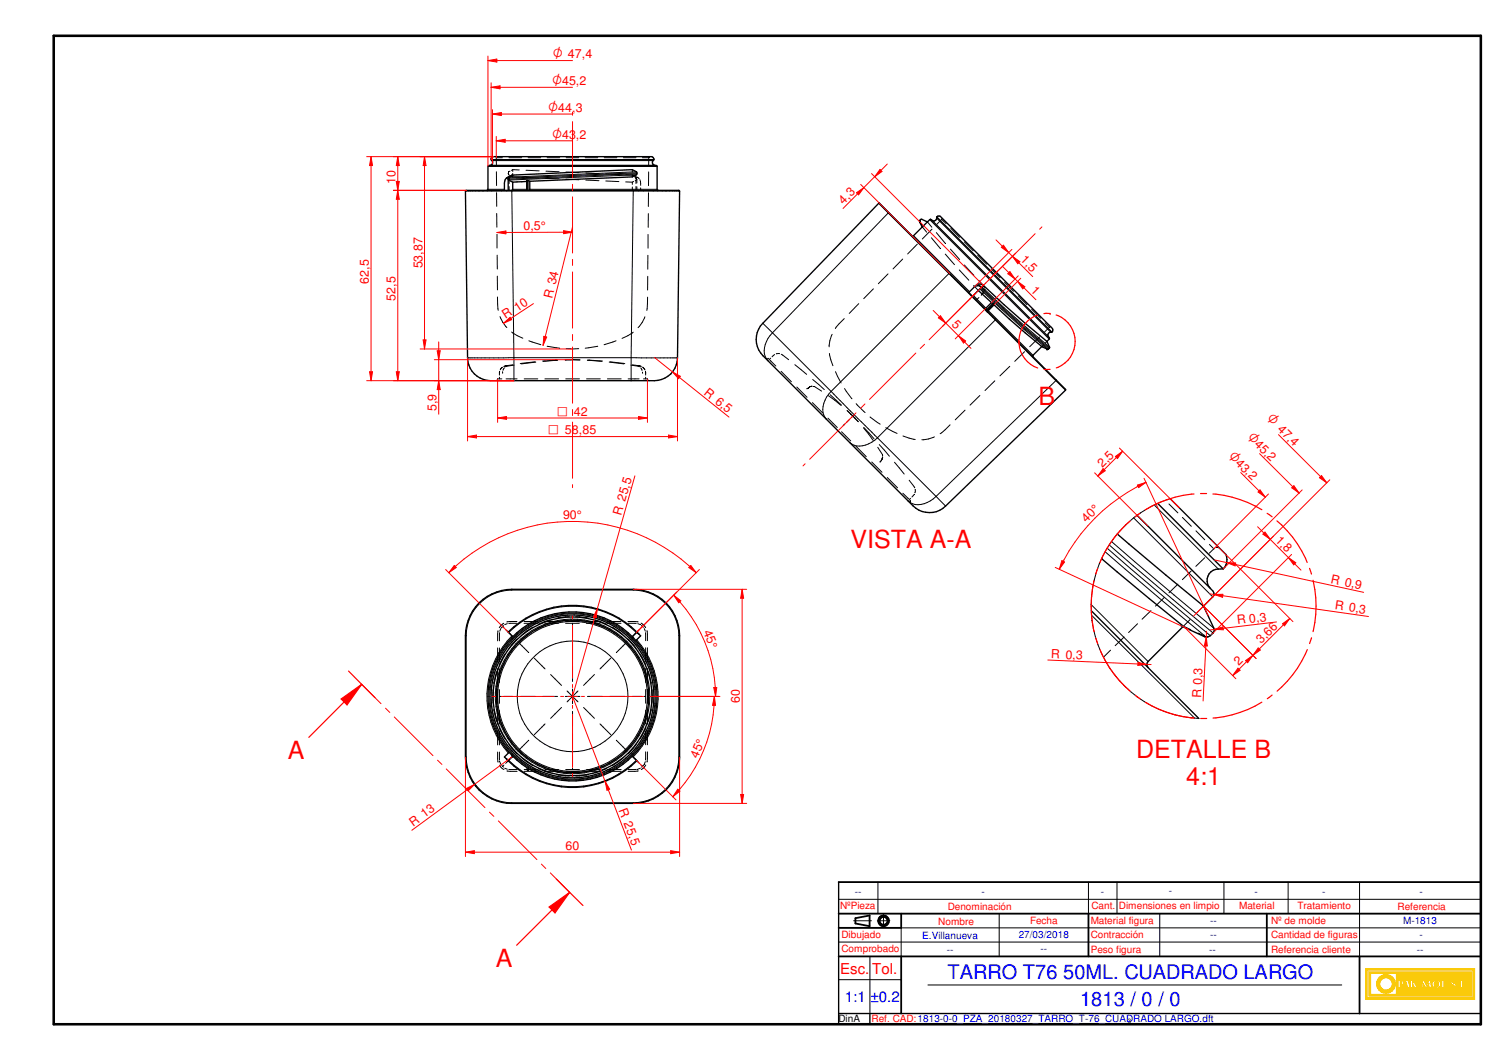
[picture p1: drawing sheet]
<svg xmlns="http://www.w3.org/2000/svg" width="420mm" height="297mm" viewBox="0 0 420 297" stroke-linecap="round" stroke-linejoin="round" font-family="sans-serif">
<path d="M15.1 10h400v277h-400z" fill="none" stroke="#000" stroke-width=".72"/>
<g fill="none" stroke="#000" stroke-width=".51">
<path d="M235.1 256h180M239.8 257.3v1.5M243.7 256.5v3M355.1 256v12M235.1 268h180M235.1 260h17.5M381.1 268v16"/>
<circle cx="247.7" cy="258" r="1.51"/>
<circle cx="247.7" cy="258.1" r="1.12"/>
</g>
<path d="M235.1 247.2v39.8h180v-39.8M235.1 284h180M243.8 284v3" fill="none" stroke="#000" stroke-width=".38"/>
<g fill="none" stroke="#000" stroke-width=".28">
<path d="M235.1 252h180M239.3 258h5M245.9 258h3.5M246.1 247.2v8.8M247.6 256.3v3.5M280.1 256v12M313.1 247.2v8.8M325.1 256v12M343.1 247.2v8.8M361 247.2v8.8M381.1 247.2v20.8M235.1 274.5h17.5"/>
<path d="M235.1 264h180M252.6 260v8M260.1 276h116"/>
</g>
<g fill="#faca0a">
<path d="M382.8 271.4v8.6h30.5v-8.6zM383.2 271.9h29.7v7.7h-29.7z" fill-rule="evenodd"/>
<path d="M383.7 272.3v6.8h28.7v-6.8zM408.2 276.5a.3 .3 0 0 1 .6 0 .3 .3 0 0 1-.6 0zM409.3 274.7h.6v1.9h.8v.2h-1.4zM411 276.4l.3-.1 .1 .4-.4 .1zM384.2 272.8h7.2v5.8h-7.2zM391.9 274.7h.9a.67 .67 0 0 1 .7 .9 .67 .67 0 0 1-1 .4v.8h-.6zM394.1 274.7h.5l.6 2.1h-.6l-.1-.4h-.6l-.2 .4h-.2zM395.3 274.7h.6v1l.8-1h.2l-.5 .7 .8 1.4h-.7l-.4-.9-.2 .9h-.6zM397.3 275.6h.7v.2h-.7zM398.8 274.7h.3l.7 1.4 .8-1.4h.3l.3 2.1h-.7v-1.3l-.7 1.3h-.2l-.7-1.2v1.2h-.5zM401.6 275.2a1.22 1.22 0 0 1 1.8-.3 1.22 1.22 0 0 1 0 1.8 1.22 1.22 0 0 1-1.8-.3l-.2-.4zM404.1 274.7h.6v1.9h.8v.2h-1.4zM406.7 275a.74 .74 0 0 1 .8-.3 .74 .74 0 0 1 .5 .6l-.2 .1a.37 .37 0 0 0-.3-.5 .37 .37 0 0 0-.4 .4l.3 .1a.73 .73 0 0 1 .7 .8 .73 .73 0 0 1-.8 .7 .73 .73 0 0 1-.7-.8h.3a.37 .37 0 0 0 .2 .5 .37 .37 0 0 0 .5-.3l-.2-.2a.75 .75 0 0 1-.7-1.1z" fill-rule="evenodd"/>
</g>
<g fill="none" stroke="#faca0a" stroke-width=".28">
<path d="M391.9 274.7h.9a.6 .6 0 0 1 .7 .5 .6 .6 0 0 1-.6 .7l-.4 .1v.8h-.6zM392.7 276h.1M394.1 274.7h.5l.6 2.1h-.6l-.1-.4h-.6l-.2 .4h-.2zM395.3 274.7h.6v1l.8-1h.2l-.5 .7 .8 1.4h-.7l-.4-.9-.2 .9h-.6zM398.8 274.7h.3l.7 1.4 .8-1.4h.3l.3 2.1h-.7v-1.3l-.7 1.3h-.2l-.7-1.2v1.2h-.5zM406.9 276.3h.1M406.9 276.2v-.1h-.3a.73 .73 0 0 0 .5 .7 .73 .73 0 0 0 .8-.2M406.9 276.3l.1 .3h.3M407.3 276.6h.1M407.4 274.7h.1M407.4 275.4l-.3-.1a.37 .37 0 0 1 .4-.4 .37 .37 0 0 1 .3 .5l.2-.1v-.2a.73 .73 0 0 0-.8-.4 .73 .73 0 0 0-.6 .6l.2 .5 .9 .6M407.4 275.5h.1"/>
<path d="M407.4 275.5a.72 .72 0 0 1 .6 .4 .72 .72 0 0 1-.1 .7M407.7 276.4h.1M407.7 276.4l-.4 .2M407.9 276.6h.1"/>
<circle cx="402.7" cy="275.8" r="1.17"/>
</g>
<path d="M386.4 274.1a2.68 2.68 0 0 1 2.9-.9 2.68 2.68 0 0 1 1.8 2.4h-.9a1.72 1.72 0 0 0-2.6-1.4 1.72 1.72 0 0 0 0 3 1.72 1.72 0 0 0 2.6-1.4h.9a2.66 2.66 0 0 1-3.5 2.4 2.66 2.66 0 0 1-1.2-4.1z" fill-rule="evenodd" fill="#faca0a"/>
<path d="M386.6 273.9a2.68 2.68 0 0 1 2.8-.7 2.68 2.68 0 0 1 1.7 2.4h-.9a1.74 1.74 0 0 0-2.6-1.4 1.74 1.74 0 0 0 0 3 1.74 1.74 0 0 0 2.6-1.4h.9a2.66 2.66 0 0 1-3.7 2.3 2.66 2.66 0 0 1-.8-4.2z" fill="none" stroke="#faca0a" stroke-width=".28"/>
<path d="M392.5 275a.41 .41 0 0 1 .4 .4 .41 .41 0 0 1-.4 .4z" fill-rule="evenodd" fill="#faca0a"/>
<path d="M392.5 275a.41 .41 0 0 1 .4 .4 .41 .41 0 0 1-.4 .4z" fill="none" stroke="#faca0a" stroke-width=".28"/>
<path d="M394.2 275.3l.2 .8h-.5z" fill="#faca0a"/>
<path d="M394.2 275.3l.2 .8h-.5z" fill="none" stroke="#faca0a" stroke-width=".28"/>
<path d="M402.2 275.2a.76 .76 0 0 1 1 .1 .76 .76 0 0 1-.2 1.1 .61 .61 0 0 1-.7 .2 .61 .61 0 0 1-.3-.8z" fill-rule="evenodd" fill="#faca0a"/>
<path d="M382.8 271.4h30.5v8.6h-30.5zM383.2 271.9h29.7v7.7h-29.7zM383.7 272.3h28.7v6.8h-28.7zM384.2 272.8h7.2v5.8h-7.2zM397.3 275.6h.7v.2h-.7zM402.3 275a.79 .79 0 0 1 .9 .8 .79 .79 0 0 1-.9 .8 1.04 1.04 0 0 1 0-1.6zM404.1 274.7h.6v1.9h.8v.2h-1.4zM408.3 276.4a.27 .27 0 0 1 .4 0 .27 .27 0 0 1-.2 .4zM409.3 274.7h.6v1.9h.8v.2h-1.4zM411 276.4l.3-.1 .1 .4-.4 .1z" fill="none" stroke="#faca0a" stroke-width=".28"/>
<path d="M235.1 247.2h180M239.8 258.8l3.9 .7M243.7 256.5l-3.9 .8M252.6 256v4M305.1 256v12M252.6 268v16" fill="none" stroke="#000" stroke-width=".51"/>
<g fill="none" stroke="#000" stroke-width=".28">
<path d="M130.5 53.6h60M136.8 46.7h47.4M136.8 53h4.6M137.9 45h45.2M139.1 48.1l.1 3.9M139.2 54v3.8M139.2 59.8l.1 3.9M140.8 44.2h-1.7v1.9M141.9 49.9h.5M142.4 48.6v.1M142.6 49l.3 .1M142.7 44.2h3.5"/>
<path d="M142.7 50.4v1M142.7 52.3v.8M142.9 48l-.3 .1M142.9 49.6l-.1 .5M143.3 49.4l.4 .2M143.4 49.1l-.2 .2M143.5 53.3l.5 53.4M143.7 53h3.9M143.7 47.5v.5M143.7 48.6v.6M143.7 49.4v.2M143.7 47.5l-.3 .3"/>
<path d="M143.7 49.6l1.8 .1M143.7 47.5l1.8 .1M147.4 49.7l3.7 .2M147.4 47.7l3.7 .2M147.7 50.6v2.7M147.8 50.6v2.7M148 44.2h3.5M148 50.6v2.7M148.5 53h35.7M153 50l3.7 .1M153 48l3.7 .1M153.4 44.2h3.5"/>
<path d="M158.6 50.2l3.7 .2M158.6 48.2l3.7 .2M158.7 44.2h3.5M164 44.2h3.5M164.2 50.5l3.7 .1M164.2 48.5l3.7 .1M169.4 44.2h3.5M169.8 50.7l3.7 .2M169.8 48.7l3.7 .2M174.7 44.2h3.6M175.4 51l1.8 .1M175.4 49l1.8 .1"/>
<path d="M177.2 47.5v.7M177.2 48.9v.7M177.2 51.1v.6M177.2 52.4v.6M177.3 49.1l.3 .1M177.3 53.2v.1M177.5 49.1l.2 .1M177.5 53.3l-.6 53.4M177.6 49.1l.4 .3M177.6 50.8l-.4 .3M178.3 50.4v1M178.3 52.3v.8"/>
<path d="M178.4 48.1l-35.8 1.6M178.4 49l-35.8 1.5M178.4 50.5l-.4 .1M178.4 49.7l-.4-.3 .2 .6M178.4 49.6l.4 .2-.2-.1M178.5 49.7v.1M178.5 48.4l-36.1 1.5M178.5 48.7l-36.1 1.5v-.3M178.5 50.2v1.1M178.5 52.3v1M178.9 49.9l.2 .2M179.4 50.3l.1 .5"/>
<path d="M179.5 51.1l.1 .8M179.6 52.7v.6M180.1 44.2h1.8l-.1 2M181.7 59.9v3.8M181.8 54l-.1 3.9M181.8 48.2v3.8M181.9 44v.1M182.1 43.9h.1M139.3 65.7v3.8M139.4 71.5v3.9M139.4 77.4v3.8M181.6 77.4l-.1 3.9"/>
<path d="M181.6 71.5v3.9M181.6 65.7v3.9M139.4 83.2l.2 3.8M140.2 88.7l.8 1.7 1.1 1.4M143.4 93l3.1 1.8M148.2 95.5l3.4 1.1M153.4 97l3.5 .6M158.7 97.7h3.5M167.5 97l-3.5 .6M172.7 95.5l-3.4 1.1M177.5 93.1l-3.1 1.7M180.8 88.8l-.8 1.6-1.2 1.4"/>
<path d="M181.5 83.3l-.2 3.7M131.1 100.2h58.8M139.1 106.6l-.1 .1M139.4 106.4l-.2 .2M140 104.5v-.4v1M140 105.7v.5M140.7 106.2l-1.3 .1M140.8 102.9l-.6 .7M140.9 104.2v.4M141.4 103l-.4 .8M141.6 102.6l-.3 .1M141.8 102.5l-.5 .2"/>
<path d="M141.8 106.2h3.1M141.9 102.5h.2M143.7 102.2l-2.1 .3M144.1 102.3l-2.4 .5M146.9 106.2h3.8M150 101.4l-4.2 .5M150.2 101.5l-4 .5M152.7 106.2h3.9M156.3 100.9l-4.2 .3M156.3 101l-4 .3M158.6 106.2h3.8M160.5 100.9v.1"/>
<path d="M160.5 101.4v.5M160.5 102.3v.9M160.5 103.9v.6M160.5 100.8l2 .1M160.5 100.8h2M160.5 100.8h-2.1M160.5 100.8l-2.1 .1M164.4 106.2h3.9M164.6 101l4.1 .3M164.7 100.9l4.2 .3M170.3 106.2h3.8M170.8 101.5l4 .5"/>
<path d="M171 101.4l4.1 .5M176.1 106.2h3M176.9 102.3l2.3 .5M177.2 102.2l2.2 .3M178.8 102.5h.3M179.2 102.5l.5 .1M179.3 102.6l.4 .1M179.6 103.1l.3 .7M180.1 104.3v.3M180.1 102.9l.2 .1M180.2 103h.1M180.3 103l.4 .5"/>
<path d="M180.4 106.2l1.1 .1M180.7 103.5l.1 .1M180.7 103.4v.1M180.9 104l.1 1.1M180.9 104.1l.1 .4M181 105.7v.5M181.6 106.4l.1 .2M181.9 106.6l.1 .1M130.5 178.1h.2M130.7 178.1v34M139.6 176.8l-.1 2.8M140 177.3v2.3"/>
<path d="M140.4 176.1l-.3 .8M140.9 175.5l-.1 .1M140.9 175.5l-.4 .5M140.9 175.5l.4 .4M141.1 175.3l-.2 .2M141.2 174.7l-1.3 1.2M141.7 176.4l1.9 1.9M142.2 174.8l-.7 .2M142.6 177.2a25.4 25.4 0 0 1 35.8 0M143.5 165.4h34M143.5 165.4a12.9 12.9 0 0 0-12.8 12.7M143.5 165.1v.3"/>
<path d="M143.5 178.2a24 24 0 0 0-1 32.8M144.9 174.2l-2.8 .1M144.9 174.7h-2.3M144.9 179.1l-2.3 2.6M145.1 179.8l3.1 3.1M146.9 174.2h3.8M146.9 174.7h3.8M148.2 177.6l-2.7 2.3M149.3 175.8l-3 2M152.7 174.2h3.8M152.7 174.7h3.8M153 175.1l-3.2 1.6"/>
<path d="M154.2 173.7l-3.3 1.3M158.2 173.9l-3.5 .7M158.5 174.2h3.9M158.5 174.7h3.9M159.5 174.2a21 21 0 0 0-20 21 21 21 0 0 0 20 21M159.5 172.8l-3.5 .5M160 173.8l3.6 .2M160.5 174.7v.5M160.5 175.8v2.6M161.4 172.8l3.5 .4M161.4 174.2a21 21 0 0 1 20.1 21 21 21 0 0 1-20.1 21M164.4 174.2h3.8"/>
<path d="M164.4 174.7h3.8M165.3 174.4l3.4 1.1M166.7 173.7l3.3 1.2M170.2 174.2h3.9M170.2 174.7h3.9M170.4 176.2l2.9 1.9M171.7 175.8l2.9 2M174.7 179.3l2.5 2.6M175.8 179.8l-3 3.1M176 179l2.3 2.7M176 174.2l2.8 .1M176 174.7h2.3"/>
<path d="M177.5 165.4a12.9 12.9 0 0 1 12.8 12.7M177.5 165.1v.3M178.5 179.3a24 24 0 0 1-1 32.8M178.8 174.8l.7 .2M179.3 176.4l-1.9 1.9M179.7 174.6l1.3 1.3M179.8 175.3l.3 .2M180.1 175.5l.2 .3M180.1 175.5l-.4 .4M180.6 176.1l.3 .8M180.9 177.3l.1 2.2M181.3 176.7l.2 2.8"/>
<path d="M190.3 178.1v34M190.3 178.1h.2M138.2 193.4v3.5M138.4 198.8l.9 3.4M139.1 196.1l.5 3.5M139.3 188.1l-.9 3.5M139.5 181.6v3.8M139.5 187.4v3.9M139.5 193.3v3.8M139.5 199.1v3.8M139.6 190.8l-.5 3.4M140 181.6v3.8"/>
<path d="M140 187.4v3.9M140 193.3v3.8M140 199.1v3.8M140 195.2h.5M141.1 195.2h2.6M141.3 185.7l-1.3 3.3M141.6 183.3l-1.7 3.1M144.3 181.2l-2.1 2.9M145.9 195.2h4.1M149.8 184.4l3 3.1M152.1 195.2h4.2M154.3 189l3.1 3.1"/>
<path d="M157.4 198.2l-3.1 3.1M158.4 195.2h4.1M159 193.6l3 3.1M160.5 180.5v4.2M160.5 186.8v4.2M160.5 193.1v4.1M160.5 199.3v4.2M162 193.6l-3 3.1M163.6 198.2l3 3.1M164.7 195.2h4.1M166.6 189l-3 3.1M171 195.2h4.1"/>
<path d="M171.2 184.4l-3 3.1M177.2 195.2h2.7M178.3 183.3l1.6 3.1M179.4 183.2l1.6 3.2M180.5 195.2h.5M180.6 188.1l.9 3.5M181 181.5v3.9M181 187.4v3.8M181 193.2v3.9M181 199.1v3.8M181.5 181.5v3.9M181.5 187.4v3.8"/>
<path d="M181.5 193.2v3.9M181.5 199.1v3.8M181.6 198.7l-.9 3.4M181.7 188.1l.8 3.4M181.8 193.4v3.5M182.5 198.8l-.8 3.4M182.8 193.3v3.6M130.5 212.1h.2M130.7 212.1a12.9 12.9 0 0 0 12.8 12.9M139.5 210.7l.1 2.9M139.5 204.9v3.8M139.9 204l1.7 3.1"/>
<path d="M140 214.4l.8 1 .5 .2M140 204.9v3.8M140 210.7v2.3M140 201.4l1.3 3.2M140.1 213.4l.3 .8M140.7 214.5l.2 .3M140.9 214.8l.2 .2M141.3 214.4l-.4 .4M141.5 215.3l.7 .3M142.1 216l2.8 .2M142.2 206.2l2.1 2.9M142.6 213.1a25.4 25.4 0 0 0 35.8 0"/>
<path d="M142.6 215.6h2.3M142.7 208.6l2.3 2.7M143.6 212l-1.9 1.9M145.6 210.4l2.7 2.3M146.4 212.5l2.9 2M146.9 216.2h3.8M146.9 215.6h3.8M147.6 215.5l.1 .2M147.6 215.1v.2M147.8 215.9h.1M148.2 215.8l-.2 .1M148.2 207.4l-3.1 3.1"/>
<path d="M148.5 215.6h-.1M149.8 213.7l3.2 1.5M150.9 215.4l3.4 1.2M152.7 216.2h3.9M152.7 215.6h3.9M152.8 202.9l-3 3M154.8 215.7l3.4 .7M156 217l3.6 .5M158.6 216.2h3.8M158.6 215.6h3.8M160.5 205.6v4.2M160.5 211.9v2.6"/>
<path d="M160.5 215.1v.5M163.6 216.3l-3.5 .2M164.4 216.2h3.9M164.4 215.6h3.9M165 217l-3.6 .5M168.2 202.9l3 3M168.7 214.8l-3.3 1.1M170 215.3l-3.3 1.3M170.3 216.2h3.8M170.3 215.6h3.8M172.8 207.4l3 3.1M173.4 212.2l-3 1.8"/>
<path d="M174.6 212.5l-2.9 2M177.2 208.4l-2.4 2.6M177.4 212l1.9 2M178.3 208.6l-2.3 2.6M178.4 215.6h-2.3M178.9 216l-2.8 .2M179.5 215.3l-.7 .3M179.7 214.4l.4 .4M180 203.8l-1.7 3.1M180.1 214.8l-.3 .2M180.2 214.7l-.1 .1M180.5 214.3l-.4 .5"/>
<path d="M180.9 213.4l-.3 .8M181 204.9v3.8M181 210.7l-.1 2.3M181 214.4l-1.3 1.2M181 203.9l-1.6 3.2M181.5 204.9v3.8M181.5 210.7l-.2 2.8M190.3 212.1a12.9 12.9 0 0 1-12.8 12.9M190.3 212.1h.2M143.5 225h34M143.5 225v.1M177.5 225v.1"/>
<path d="M305.1 247.2v8.8M243.8 268v16M252.6 260h162.5"/>
<circle cx="160.5" cy="195.2" r="23.2"/>
<circle cx="160.5" cy="195.2" r="21.7"/>
<circle cx="160.5" cy="195.1" r="23.4"/>
<circle cx="160.5" cy="195.1" r="15.5"/>
</g>
<g fill="#000">
<circle cx="143.5" cy="49.1" r=".19"/>
<circle cx="143.7" cy="49.1" r=".19"/>
<circle cx="147.6" cy="50.6" r=".19"/>
<circle cx="147.8" cy="50.6" r=".19"/>
<circle cx="177.2" cy="178.4" r=".19"/>
<circle cx="143.7" cy="211.9" r=".19"/>
</g>
<g fill="none" stroke="#000" stroke-width=".38">
<path d="M130.5 53.4h59.9l-.5 46.8a6.4 6.4 0 0 1-6.5 6.5h-45.9a6.5 6.5 0 0 1-6.4-6.5zM136.5 53.3l.3-.3v-6.3l.3-.3h46.8l.3 .3v6.3l.3 .3M137.7 44.7v-.3l.5-.5h44.5l.5 .5 .1 .3M137.7 44.7h45.6M137.7 44.7a.86 .86 0 0 1 .4 1 .86 .86 0 0 1-.8 .7M142.6 49.7l-.2 .2M142.6 49.7a1.4 1.4 0 0 0-1.2 1.6v2M143.5 49.1l-1.4 .7M143.5 49.1h.2l-1.1 .6M143.7 49.1l33.5-1.6 1.2 .6 .1 .3-.1 .6-1.2 .6-28.7 1.2M143.7 51.1l-1.1-.6-.2-.3v3.1M143.7 51.1v1.9l-.2 .3"/>
<path d="M147.6 50.8l-3.9 .3M147.7 50.6l-.1 2.7M147.8 50.6l.7 .2M148.5 50.8v2.2l-.3 .3M183.3 44.7a.86 .86 0 0 0-.4 1 .86 .86 0 0 0 .7 .7M134.3 169a13.3 13.3 0 0 1 9.2-3.9h34a13 13 0 0 1 13 13v34a12.9 12.9 0 0 1-13 13h-34a12.9 12.9 0 0 1-13-13v-34a13.4 13.4 0 0 1 3.8-9.1zM178.4 177.2l.6 .4M178.5 177.1a25.5 25.5 0 0 0-36.1 0l1.3 1.3M178.5 177.1l-1.2 1.3 .2 .2M178.5 177.1l1.1 1.1-1.3 1.3M141.9 212.6l.5 .6M141.9 212.6l.7 .5"/>
<path d="M142.7 210.8l-1.3 1.3 .5 .5M143.5 211.7l.2 .3-1.3 1.2M177.2 211.9l1.3 1.3a25.5 25.5 0 0 1-36.1 0"/>
<circle cx="160.5" cy="195.2" r="22.8"/>
<circle cx="160.5" cy="195.1" r="23.7"/>
<circle cx="160.5" cy="195.1" r="21.4"/>
<circle cx="160.5" cy="195.2" r="22.3"/>
</g>
<g fill="none" stroke="#f00" stroke-width=".28">
<path d="M160.5 172.6v.9M160.5 175.3v14.7M177.5 165.1h31.8M208 165.1l.4 2.5h-.8zM138 195.2h.8M140.6 195.2h14.8M157.1 195.2h.9M159.2 195.2h2.5M160.5 191.8v.9M160.5 193.9v2.5M160.5 197.7v.8M163 195.2h.8"/>
<path d="M165.6 195.2h14.7M182.1 195.2h.9M160.5 200.3v14.7M160.5 216.8v.9M177.5 225.1h31.8"/>
</g>
<path d="M208 165.1l.4 2.5h-.8z" fill="#f00"/>
<path d="M207.6 222.6h.8l-.4 2.5z" fill="none" stroke="#f00" stroke-width=".28"/>
<path d="M207.6 222.6h.8l-.4 2.5z" fill="#f00"/>
<path d="M208 165.1v60M130.5 212.1v27.9M190.5 212.1v27.9M130.5 238.8l2.5-.4v.8z" fill="none" stroke="#f00" stroke-width=".28"/>
<path d="M130.5 238.8l2.5-.4v.8z" fill="#f00"/>
<path d="M188 238.4l2.5 .4-2.5 .4z" fill="none" stroke="#f00" stroke-width=".28"/>
<path d="M188 238.4l2.5 .4-2.5 .4z" fill="#f00"/>
<path d="M143.5 212.1l-28.1 20.6M130.5 238.8h60M130.7 220.9l2.3-1.1-1.8 1.8z" fill="none" stroke="#f00" stroke-width=".28"/>
<path d="M130.7 220.9l2.3-1.1-1.8 1.8z" fill="#f00"/>
<path d="M131.1 100.2v23.4M189.9 100.2v23.4M187.4 121.9l2.5 .4-2.5 .4z" fill="none" stroke="#f00" stroke-width=".28"/>
<path d="M187.4 121.9l2.5 .4-2.5 .4z" fill="#f00"/>
<path d="M131.1 122.3l2.5-.4v.8z" fill="none" stroke="#f00" stroke-width=".28"/>
<path d="M131.1 122.3l2.5-.4v.8z" fill="#f00"/>
<path d="M183.4 100.2l20.9 16.7M188.5 104.2l2.2 1.3-.5 .6zM131.1 122.3h58.8" fill="none" stroke="#f00" stroke-width=".28"/>
<path d="M188.5 104.2l2.2 1.3-.5 .6z" fill="#f00"/>
<path d="M139.5 106.2v12.2M139.5 117.1l2.5-.4v.8zM181.5 106.2v12.2" fill="none" stroke="#f00" stroke-width=".28"/>
<path d="M139.5 117.1l2.5-.4v.8z" fill="#f00"/>
<path d="M179 116.7l2.5 .4-2.5 .4z" fill="none" stroke="#f00" stroke-width=".28"/>
<path d="M179 116.7l2.5 .4-2.5 .4z" fill="#f00"/>
<path d="M121.7 106.7h22.3M121.7 100.8h38.8M123 106.7l.4 2.5h-.9zM139.5 117.1h42" fill="none" stroke="#f00" stroke-width=".28"/>
<path d="M123 106.7l.4 2.5h-.9z" fill="#f00"/>
<path d="M122.5 98.3h.9l-.4 2.5z" fill="none" stroke="#f00" stroke-width=".28"/>
<path d="M122.5 98.3h.9l-.4 2.5z" fill="#f00"/>
<path d="M117.8 43.9h20.4M119 43.9l.4 2.5h-.8zM117.8 97.8h42.7M123 95.8v20.3" fill="none" stroke="#f00" stroke-width=".28"/>
<path d="M119 43.9l.4 2.5h-.8z" fill="#f00"/>
<path d="M118.6 95.2h.8l-.4 2.6z" fill="none" stroke="#f00" stroke-width=".28"/>
<path d="M118.6 95.2h.8l-.4 2.6z" fill="#f00"/>
<g fill="none" stroke="#f00" stroke-width=".28">
<path d="M139.1 38.2v6M139.1 39.5l2.5-.5v.9zM160.5 31.4v.9M160.5 34.1v15.8M119 43.9v53.9M160.5 51.6v1.7M160.5 55.2v15.7M160.5 72.7v1.7M160.5 76.2v15.7M160.5 93.7v1.7M160.5 97.2v15.8M160.5 114.8v1.7"/>
<path d="M160.5 118.3v15.7M160.5 135.8v.9"/>
</g>
<path d="M139.1 39.5l2.5-.5v.9z" fill="#f00"/>
<path d="M138 30.7v15.1M138 32l2.5-.5v.9zM139.1 39.5h21.4" fill="none" stroke="#f00" stroke-width=".28"/>
<path d="M138 32l2.5-.5v.9z" fill="#f00"/>
<path d="M137.7 23.2v21.5M137.7 24.5l2.5-.5v.9zM138 32h22.5" fill="none" stroke="#f00" stroke-width=".28"/>
<path d="M137.7 24.5l2.5-.5v.9z" fill="#f00"/>
<path d="M136.8 15.7v31M136.8 17l2.5-.4v.8zM137.7 24.5h22.8" fill="none" stroke="#f00" stroke-width=".28"/>
<path d="M136.8 17l2.5-.4v.8z" fill="#f00"/>
<path d="M136.8 17h23.7M110.3 53.3h20.4M111.5 53.3l.4 2.5h-.8zM110.3 106.7h33.7" fill="none" stroke="#f00" stroke-width=".28"/>
<path d="M111.5 53.3l.4 2.5h-.8z" fill="#f00"/>
<path d="M111.1 104.2h.8l-.4 2.5z" fill="none" stroke="#f00" stroke-width=".28"/>
<path d="M111.1 104.2h.8l-.4 2.5z" fill="#f00"/>
<path d="M102.8 43.9h35.4M111.5 53.3v53.4M102.8 106.7h41.2M103.6 104.2h.8l-.4 2.5z" fill="none" stroke="#f00" stroke-width=".28"/>
<path d="M103.6 104.2h.8l-.4 2.5z" fill="#f00"/>
<path d="M104 43.9l.4 2.5h-.8z" fill="none" stroke="#f00" stroke-width=".28"/>
<path d="M104 43.9l.4 2.5h-.8z" fill="#f00"/>
<path d="M104 43.9v62.8M178 133.3l-17.5 61.9M167.4 170.6l-.3 2.5-.8-.2z" fill="none" stroke="#f00" stroke-width=".28"/>
<path d="M167.4 170.6l-.3 2.5-.8-.2z" fill="#f00"/>
<path d="M160.5 195.2l16.5 43M169.6 218.9l1.3 2.2-.8 .3z" fill="none" stroke="#f00" stroke-width=".28"/>
<path d="M169.6 218.9l1.3 2.2-.8 .3z" fill="#f00"/>
<path d="M110.3 43.9h27.9M110.3 53.3h20.4M111.5 43.9l.4 2.5h-.8z" fill="none" stroke="#f00" stroke-width=".28"/>
<path d="M111.5 43.9l.4 2.5h-.8z" fill="#f00"/>
<path d="M111.1 50.8h.8l-.4 2.5z" fill="none" stroke="#f00" stroke-width=".28"/>
<path d="M111.1 50.8h.8l-.4 2.5z" fill="#f00"/>
<path d="M111.5 43.9v9.4M101.4 191.8l5.4 5.4M108.1 198.5l1.2 1.1M110.5 200.9l10.9 10.9M122.6 213l1.3 1.2M125.1 215.5l10.8 10.8M137.2 227.6l1.2 1.2M139.7 230l10.8 10.9M151.8 242.1l1.2 1.3M154.3 244.6l5.4 5.5" fill="none" stroke="#f00" stroke-width=".28"/>
<path d="M105.1 195.5l-3.7-3.7-14.8 14.8M155.9 246.3l3.8 3.8" fill="none" stroke="#f00" stroke-width=".34"/>
<path d="M95.6 195.9l5.8-4.1-4.1 5.7z" fill="#f00"/>
<path d="M95.6 195.9l5.8-4.1-4.1 5.7zM159.7 250.1l-14.9 14.8" fill="none" stroke="#f00" stroke-width=".34"/>
<path d="M153.9 254.2l5.8-4.1-4.1 5.7z" fill="#f00"/>
<path d="M97.7 188l3.7 3.8M153.9 254.2l5.8-4.1-4.1 5.7zM159.7 250.1l3.7 3.6" fill="none" stroke="#f00" stroke-width=".34"/>
<g fill="none" stroke="#000" stroke-width=".28">
<path d="M246.3 57l2.7 2.7M249 59.7l30 30M249 59.7l-32.5 33.6M249.2 59.6l-.2 .1M248.9 76.8l-2.7 2.7M253 72.6l-2.7 2.8M256.1 66l15.7 15.7M257.1 68.4l-2.7 2.8M257.8 62l.1 .1M258.5 63.6l1.2 1.5M260 62.2l1.2 1.5M260.6 61.6l33.5 33.4"/>
<path d="M261.1 66.6l2.5 3.1M261.2 64.2l-2.7 2.8M262.5 65.2l2.5 3M262.5 61.1l32 32M263.9 61.5l1.3 1.2M263.9 61.5l-1.3 1.3M264 61.4l-.1 .1M264 61.2l.1 .1M265 71.2l2.5 3M266.2 76.6l-33.3 33.1a6.7 6.7 0 0 0-2 6.5l.7 1.3M266.4 69.8l2.6 2.9M266.5 64l2.5 2.5"/>
<path d="M268.9 75.6l2.7 2.9M270.3 67.8l2.5 2.5M270.3 74.3l2.7 2.8M274.1 71.5l2.5 2.5M274.4 78.6l1.2 1.4M277.8 75.4l2.5 2.4M281.6 79.1l2.5 2.5M213.8 90.6l2.7 2.7M216.5 93.3l29.4 29.4M216.5 93.3a6.7 6.7 0 0 0-2.1 6.5l.8 1.2M217.1 99.4l-.7 .6M218.5 99.1h-.9"/>
<path d="M219 99.3l2.1 1.5M232.5 99.1l1 3.4M233.2 93.7a7.9 7.9 0 0 0-.8 3.5M236.6 89.3l-2.5 2.8M240.7 85.1l-2.7 2.7M244.8 80.9l-2.7 2.8M272.8 82.8l3.5 3.6M272.9 80l1.3 1.4M274.4 83.4l-.6 .5M274.5 80.1l.5 .5M274.6 81l12.5 11.3 6.4 5.4M275 80.6l-.2 .2 6.2 5.8 12.9 11.1"/>
<path d="M275 80.6l12.6 11.5 6.5 5.5M275.3 82.4l-.2 .2M275.3 80.6l-.1-.2 6.2 5.8 12.8 11M275.5 80.9l.1 .5M275.6 81.7l-.1 .5M275.6 80l.1 .1M275.7 81.9l-.7 .8M275.8 80.2l.2 .4M276 80.9v.7M276.6 87l1.9-1.9-1.9 1.9M277 87l12.5 12.6M278.3 84.9l-1.9 2"/>
<path d="M278.6 85.2l-1.9 2M279 89.7l16.9 17M279 89.7l-33.1 33M279 89.4v.3M285.4 82.9l2.5 2.5M287.2 98.6l-2.8 2.7M289.2 86.7l2.5 2.5M291.4 94.4l-2.8 2.8M292.5 96.6l-.5 .5 .6 .2M292.9 90.5l1.3 1.2-1.4 1.3M293.1 97.6l.6 .2M293.4 95.7l-.4 .4"/>
<path d="M294.5 91.7h.1M214.6 100.4l.1 .1M214.8 100.5h.2M215.2 100.5l.3 .1M215.8 100.9l1.7 1.7M216 100.4l-.4 .4M218.9 104.1l2.9 2.9M222.8 102.2l3.3 2.7M223.3 108.5l2.9 2.8M226.3 108.8l-.1 .2M227 108.4h-.1M227.2 108.3h-.1"/>
<path d="M227.4 108.2h.1M227.5 108.2h.1M227.7 112.8l2.9 2.9M227.8 106.3l3.2 2.9M228.4 108.4l1.9 1.2M232.1 117.2l2.6 2.6M232.2 110.9l3.5 2.7M232.7 110.6l3.2 2.9M234.2 104.1l1.5 3.2M236.7 108.9l2.1 2.9M236.8 118.8l-.5 .5M237.4 115.1l1.6 1.5"/>
<path d="M237.5 115.1l1.5 1.5M238.2 117.5l-.9 .8M238.5 116l.2 .2M238.9 116.4l.3 .4M239 116.6l1.6 1.6M239 116.6l-.4 .4M239.4 117l.2 .2M240 113.1l2.5 2.5M242.1 119.9l2.7 3.5M242.1 119.8l2.9 3.1M243.9 116.8l2.8 2.1M248.3 119.8l3.1 1.7"/>
<path d="M266.3 119l-2.8 2.5M270.5 114.9l-2.8 2.7M274.6 110.8l-2.7 2.7M278.8 106.7l-2.7 2.7M283 102.7l-2.7 2.6M295.9 106.7l2.8 2.6M295.9 106.7l-33.5 32.4M296 106.4l-.1 .3M235.9 121l2.6 2.6M239.9 125.1l2.9 2.9M244.3 129.5l2.9 2.8M245.9 122.7l16.5 16.4"/>
<path d="M245.9 122.7a6.7 6.7 0 0 1-6.5 2.1l-1.2-.8M246 125.3l1.3 2M246.5 124.6l2.8 3.2M246.9 129.2l-.2 .3M247.3 128.5l-.1 .3M247.3 128.5v.1M247.3 127.4l.1 .2M247.4 128.1l-.1 .4M247.4 128.1l-.1 .2M248.7 133.8l2.9 2.9M250.7 129.5l2.7 3.3M253.1 138.2l1.6 1.6"/>
<path d="M253.1 122.2l3.4 .9M254.8 134.6l1.6 2.1M255.2 139.7l-.3 .3M256.2 138.6l-.6 .7M256.5 137.2l-.1 .9M261.9 122.4l-1.7 .6-1.8 .2M262.4 139.1l2.6 2.7M262.4 139.1a6.7 6.7 0 0 1-6.6 2.1l-1.2-.8M255 140.1l.2 .4M255.1 140.6v.2M255.2 141v.1"/>
</g>
<g fill="#000">
<circle cx="257.8" cy="61.9" r=".19"/>
<circle cx="257.8" cy="61.8" r=".19"/>
<circle cx="257.9" cy="62.1" r=".19"/>
<circle cx="275.6" cy="80" r=".19"/>
<circle cx="276.3" cy="86.5" r=".19"/>
<circle cx="276.3" cy="86.4" r=".19"/>
<circle cx="276.8" cy="87.2" r=".19"/>
<circle cx="278.5" cy="85.1" r=".19"/>
<circle cx="278.6" cy="85.2" r=".19"/>
<circle cx="293.5" cy="97.7" r=".19"/>
</g>
<g fill="none" stroke="#000" stroke-width=".38">
<path d="M246.3 57h.2l52.2 52.2-33.7 32.6a6.5 6.5 0 0 1-9.1 0l-40.7-40.8a7.1 7.1 0 0 1-3-7.8l.9-1.8 .7-.8zM257.8 61.9l.7 1.7M258.5 63.6l-2.4 2.4h-.5M260 62.2l.8-.8 .2 .2 33.1 33v.4l-.7 .7M260 62.2l-1.6-.7h-.3l-.3 .5 .7 1.6M260 62.2l-1.5 1.4M262.5 60.8l32.3 32.3M262.5 60.8l.3-.2h.8l31.4 31.5 .1 .7-.3 .3M262.5 60.8a.86 .86 0 0 1-.3 1 .86 .86 0 0 1-1.1-.1M275.6 80l5.8 5.4 12 10.3M274.2 81.4l3.7 3.4M274.8 80.8l-2.2 2.2"/>
<path d="M275 80.6l.6-.6a1.44 1.44 0 0 0-2.1 .1l-1.9 1.9M275.2 80.4a1.73 1.73 0 0 0-2.2 .1M276.3 86.4v.3M277.9 84.8l.6 .3 .1 .3M277.9 84.8l-1.6 1.6M278.6 85.4l4.3 4.1 9 7.5M278.6 85.4l-1.8 1.8M292 97.1l-2.5 2.5v.4M293.4 95.7l.8 1.5-.1 .4-.4 .3-1.8-.8M294.8 93.1a.84 .84 0 0 0-.9 .3 .84 .84 0 0 0 .1 1"/>
</g>
<path d="M240.1 54l2-1.4-1.4 2zM241.2 51.7l25 24.9M244.3 48.6l31.3 31.4" fill="none" stroke="#f00" stroke-width=".28"/>
<path d="M240.1 54l2-1.4-1.4 2z" fill="#f00"/>
<path d="M246.7 47.5l.5 .5-2 1.5z" fill="none" stroke="#f00" stroke-width=".28"/>
<path d="M246.7 47.5l.5 .5-2 1.5z" fill="#f00"/>
<path d="M248.7 46l-12.4 12.4M281.3 68.7l1.4 2.1-2-1.5zM283.6 69.9l-10.6 10.6M284.7 71l-9.9 9.8" fill="none" stroke="#f00" stroke-width=".28"/>
<path d="M281.3 68.7l1.4 2.1-2-1.5z" fill="#f00"/>
<path d="M283.8 71.8l2.1 1.5-.6 .6z" fill="none" stroke="#f00" stroke-width=".28"/>
<path d="M283.8 71.8l2.1 1.5-.6 .6z" fill="#f00"/>
<path d="M279.2 67.2l10.3 10.3M283.1 76.1l1.4 2.1-2-1.5zM285.4 77.3l-7.5 7.5M286.1 78l-7.5 7.4" fill="none" stroke="#f00" stroke-width=".28"/>
<path d="M283.1 76.1l1.4 2.1-2-1.5z" fill="#f00"/>
<path d="M285.2 78.9l2.1 1.4-.6 .6z" fill="none" stroke="#f00" stroke-width=".28"/>
<path d="M285.2 78.9l2.1 1.4-.6 .6z" fill="#f00"/>
<path d="M281 74.6l9.4 9.4" fill="none" stroke="#f00" stroke-width=".28"/>
<path d="M290.9 88.3a7.9 7.9 0 0 0-5.3 7.4 7.9 7.9 0 0 0 5.3 7.4M294.3 87.8l-1.7 .1M301.4 95.7a7.8 7.8 0 0 1-5.3 7.4M292.6 103.5h1.7" fill="none" stroke="#f00" stroke-width=".34"/>
<circle cx="294.3" cy="87.8" r=".17" fill="#f00"/>
<g fill="none" stroke="#f00" stroke-width=".34">
<path d="M296 88.3a7.8 7.8 0 0 1 5.4 7.4M334.7 138.4a30.9 30.9 0 0 0-13.7 4.5M336.5 138.3h1.7M340 138.4a30.9 30.9 0 0 1 13.7 4.4M307.7 159.3l-.6 1.6M316.8 146a29.9 29.9 0 0 0-8.5 11.6M319.5 143.8l-1.4 1.1M355.2 143.8l1.4 1M357.9 146a29.7 29.7 0 0 1 8.5 11.6M367.1 159.3l.5 1.6M306.7 162.6a31.8 31.8 0 0 0 0 14.4M307.1 178.8l.6 1.6"/>
<path d="M367.6 178.7l-.5 1.6M368 162.6a31 31 0 0 1 0 14.4M308.3 182.1a29.8 29.8 0 0 0 8.5 11.6M318.2 194.8l1.4 1M321 196.8a31.8 31.8 0 0 0 13.7 4.4M353.7 196.8a31.1 31.1 0 0 1-13.7 4.4M356.6 194.8l-1.4 1M366.4 182a30.3 30.3 0 0 1-8.4 11.7M336.5 201.3h1.7"/>
</g>
<g fill="none" stroke="#000" stroke-width=".28">
<path d="M327.9 139.7a31.5 31.5 0 0 0-21.8 34.2 31.5 31.5 0 0 0 29.9 27.4M309.7 154.6l27.8 23.4M310.3 153.6l28.9 24.5M310.9 152.7l29.1 24.7M311.6 151.8l28.6 24.2M317.8 145.2l22.1 22.1M323.5 141.5l18 18M327.6 141.2l2.5 2.5M331.4 145l2.5 2.5M333.9 160l-2.5 2.4M335.2 148.8l2.5 2.5M337.7 156.3l-2.5 2.4"/>
<path d="M339 152.6l1.2 1.2M340.2 153.8l-1.2 1.2M340.4 153.6l-.2 .2M340.8 153.5h.6M341.7 153.6l.3 .2M305.8 169.4l16 16M305.9 172.4l28.9 28.8M315.1 178.5l-2.5 2.4M318.8 174.8l-2.5 2.4M322.6 171.1l-2.5 2.4M326.4 167.4l-2.5 2.4M330.1 163.7l-2.5 2.4"/>
<path d="M331.2 175.1l.2 .2M331.6 175.4l.1 .1M331.7 175.5l2 .9M333.6 173.6l-1.9 1.9M335.9 177.4l2.1 1M337.3 169.8l-1.8 1.9M338.2 178.4l.2 .1M338.6 178.4h.1M311.3 182.2l-2 1.9"/>
</g>
<path d="M328 139.7l15.6 15.7a3.6 3.6 0 0 1-.8 4M308.8 156.5l22.4 18.6M313.2 149.6l24.1 20.2M318.7 144.4l21.2 21.2a1.23 1.23 0 0 1 0 1.7l-2.6 2.5M324.5 141.1l18.3 18.3M342.8 159.4a4.2 4.2 0 0 0-3.9 1.4 3.3 3.3 0 0 0 .4 4.1M305.9 171.2l30.1 30.1M331.6 175.6l-9.8 9.8a1.23 1.23 0 0 0 0 1.7M337.3 169.8l2.9 6.2a2.09 2.09 0 0 1-2.9 2.3l-6.2-2.9" fill="none" stroke="#000" stroke-width=".38"/>
<g fill="#000">
<circle cx="337.5" cy="178.1" r=".19"/>
<circle cx="337.6" cy="178.1" r=".19"/>
</g>
<path d="M339.6 151.4l22.8 22.8M337.3 169.8l14.8 14.7M359.5 174.8l2-1.5-1.5 2.1z" fill="none" stroke="#f00" stroke-width=".28"/>
<path d="M359.5 174.8l2-1.5-1.5 2.1z" fill="#f00"/>
<path d="M352.7 181.6l.6 .6-2.1 1.4z" fill="none" stroke="#f00" stroke-width=".28"/>
<path d="M352.7 181.6l.6 .6-2.1 1.4z" fill="#f00"/>
<path d="M331.7 175.5l14.7 14.7M337.3 169.8l14.8 14.7M361.5 173.3l-10.3 10.3M349.1 185.1l2.1-1.5-1.5 2.1z" fill="none" stroke="#f00" stroke-width=".28"/>
<path d="M349.1 185.1l2.1-1.5-1.5 2.1z" fill="#f00"/>
<path d="M347 187.2l.6 .6-2.1 1.5z" fill="none" stroke="#f00" stroke-width=".28"/>
<path d="M347 187.2l.6 .6-2.1 1.5z" fill="#f00"/>
<path d="M354.6 149.1l1.5 2-2.1-1.4zM356.9 150.2l-22.4 22.4M362 155.4l-22.4 22.4M351.2 183.6l-5.7 5.7" fill="none" stroke="#f00" stroke-width=".28"/>
<path d="M354.6 149.1l1.5 2-2.1-1.4z" fill="#f00"/>
<path d="M361.1 156.3l2.1 1.4-.6 .6z" fill="none" stroke="#f00" stroke-width=".28"/>
<path d="M361.1 156.3l2.1 1.4-.6 .6z" fill="#f00"/>
<path d="M318.8 135.9l2.4-.7-2.1 1.5zM320.7 134l18 38.6M295.8 159l37.5 17.4M352.5 147.6l12.1 12.2" fill="none" stroke="#f00" stroke-width=".28"/>
<path d="M318.8 135.9l2.4-.7-2.1 1.5z" fill="#f00"/>
<path d="M297.6 157.1l.8 .4-1.5 2z" fill="none" stroke="#f00" stroke-width=".28"/>
<path d="M297.6 157.1l.8 .4-1.5 2z" fill="#f00"/>
<path d="M321.2 135.2a50.2 50.2 0 0 0-24.3 24.3M338.1 178.5l.3 2.5h-.8zM338.2 176.9l-1 19.5" fill="none" stroke="#f00" stroke-width=".28"/>
<path d="M338.1 178.5l.3 2.5h-.8z" fill="#f00"/>
<path d="M340.3 176.4l2.5-.7 .1 .8zM357.8 174.3l-18.6 2.2" fill="none" stroke="#f00" stroke-width=".28"/>
<path d="M340.3 176.4l2.5-.7 .1 .8z" fill="#f00"/>
<path d="M275.9 79.8l-15.5 15.4M276.3 79.3l-.2 .2M290.1 65.5l-13 13M292 63.6l-.6 .6M256.7 98.9l-13 13M259.2 96.5l-1.3 1.2M239.9 115.7l-13 13M242.4 113.2l-1.2 1.2M225.7 130l-.6 .6M353.2 137.3l1.5 2-2.1-1.4zM355.5 138.4l-15.3 15.4" fill="none" stroke="#f00" stroke-width=".28"/>
<path d="M353.2 137.3l1.5 2-2.1-1.4z" fill="#f00"/>
<path d="M347.8 132.4l6.9 6.9M362.7 136.1l1.4 2.1-2-1.5zM365 137.3l-22.2 22.1" fill="none" stroke="#f00" stroke-width=".28"/>
<path d="M362.7 136.1l1.4 2.1-2-1.5z" fill="#f00"/>
<path d="M353 127.1l11.1 11.1M370.4 133.3l1.5 2-2.1-1.4zM372.7 134.5l-32.8 32.8" fill="none" stroke="#f00" stroke-width=".28"/>
<path d="M370.4 133.3l1.5 2-2.1-1.4z" fill="#f00"/>
<path d="M358.3 121.8l13.6 13.5M340.3 156.9l41.9 9.1M343.8 157.6l2.6 .2-.2 .8z" fill="none" stroke="#f00" stroke-width=".28"/>
<path d="M343.8 157.6l2.6 .2-.2 .8z" fill="#f00"/>
<path d="M306.8 132.5l15 14.9M312.6 127.9l2.1-1.5-1.5 2.1zM313.8 125.6l16.8 16.7" fill="none" stroke="#f00" stroke-width=".28"/>
<path d="M312.6 127.9l2.1-1.5-1.5 2.1z" fill="#f00"/>
<path d="M309.2 131.3l.6 .6-2.1 1.5z" fill="none" stroke="#f00" stroke-width=".28"/>
<path d="M309.2 131.3l.6 .6-2.1 1.5z" fill="#f00"/>
<path d="M314.7 126.4l-7 7M339 166.4l44.6 6.4M340.3 166.6l2.5-.1-.1 .9z" fill="none" stroke="#f00" stroke-width=".28"/>
<path d="M340.3 166.6l2.5-.1-.1 .9z" fill="#f00"/>
<path d="M293.7 185l29 1.2M319 185.6l2.5 .6-2.6 .3z" fill="none" stroke="#f00" stroke-width=".28"/>
<path d="M319 185.6l2.5 .6-2.6 .3z" fill="#f00"/>
<path d="M183 195.2h18.5M178.4 213.1l11.1 11.1M190 221.1l.6 .6-2 1.6z" fill="none" stroke="#f00" stroke-width=".28"/>
<path d="M190 221.1l.6 .6-2 1.6z" fill="#f00"/>
<path d="M200.2 195.2l.4 2.5h-.9z" fill="none" stroke="#f00" stroke-width=".28"/>
<path d="M200.2 195.2l.4 2.5h-.9z" fill="#f00"/>
<path d="M189.7 165.9l-11.3 11.3M183 195.2h18.8M200.1 192.7h.8l-.3 2.5zM200.2 195.2a40.1 40.1 0 0 1-11.6 28.1" fill="none" stroke="#f00" stroke-width=".28"/>
<path d="M200.1 192.7h.8l-.3 2.5z" fill="#f00"/>
<path d="M188.8 166.8l2 1.6-.6 .5z" fill="none" stroke="#f00" stroke-width=".28"/>
<path d="M188.8 166.8l2 1.6-.6 .5z" fill="#f00"/>
<path d="M124.9 159.6l17.7 17.6M193.6 158.5l1.5 2-2-1.5zM196 159.6l-17.6 17.6M188.8 166.8a40.3 40.3 0 0 1 11.8 28.4" fill="none" stroke="#f00" stroke-width=".28"/>
<path d="M193.6 158.5l1.5 2-2-1.5z" fill="#f00"/>
<path d="M127.3 158.5l.6 .5-2.1 1.5z" fill="none" stroke="#f00" stroke-width=".28"/>
<path d="M127.3 158.5l.6 .5-2.1 1.5z" fill="#f00"/>
<path d="M263.6 88.5l1.5 2.1-2.1-1.5zM272.8 82.8l-8.6 8.6M276.3 86.4l-8.6 8.6M125.8 160.5a49 49 0 0 1 69.3 0" fill="none" stroke="#f00" stroke-width=".28"/>
<path d="M263.6 88.5l1.5 2.1-2.1-1.5z" fill="#f00"/>
<path d="M268.6 94.1l2.1 1.4-.6 .6z" fill="none" stroke="#f00" stroke-width=".28"/>
<path d="M268.6 94.1l2.1 1.4-.6 .6z" fill="#f00"/>
<path d="M158 64.6l2.5 .5-2.5 .4zM261.6 87l10.5 10.6" fill="none" stroke="#f00" stroke-width=".28"/>
<path d="M158 64.6l2.5 .5-2.5 .4z" fill="#f00"/>
<path d="M139.3 65.2l2.5-.5v.8z" fill="none" stroke="#f00" stroke-width=".28"/>
<path d="M139.3 65.2l2.5-.5v.8z" fill="#f00"/>
<path d="M160.5 65.1l-21.2 .1M141.1 90.6l1.9-1.7 .4 .7zM149.5 85.1l-8.4 5.5" fill="none" stroke="#f00" stroke-width=".28"/>
<path d="M141.1 90.6l1.9-1.7 .4 .7z" fill="#f00"/>
<path d="M160.5 63.6l-8.3 33.2M152.4 94.2l.8 .2-1 2.4z" fill="none" stroke="#f00" stroke-width=".28"/>
<path d="M152.4 94.2l.8 .2-1 2.4z" fill="#f00"/>
<g font-size="7" fill="#f00">
<text x="291.1" y="113.6">B</text>
<text x="238.4" y="153.7">VISTA A-A</text>
<text x="80.7" y="212.6">A</text>
<text x="318.5" y="212.3">DETALLE B</text>
<text x="332.5" y="219.8">4:1</text>
<text x="139" y="270.9">A</text>
</g>
<g font-size="5.6" fill="#00f">
<text x="265.6" y="274.4">TARRO T76 50ML. CUADRADO LARGO</text>
<text x="302.8" y="282">1813 / 0 / 0</text>
</g>
<g font-size="4.2" fill="#f00">
<text x="235.5" y="272.9">Esc.</text>
<text x="244.5" y="272.9">Tol.</text>
</g>
<g font-size="4.2" fill="#00f">
<text x="236.8" y="280.7">1:1</text>
<text x="244" y="280.8">±0.2</text>
</g>
<g font-size="3.9" fill="#f00">
<text x="154.9" y="16.3">O 47,4</text>
<text x="154.8" y="23.8">O45,2</text>
<text x="153.7" y="31.3">O44,3</text>
<text x="154.8" y="38.8">O43,2</text>
<text x="156.2" y="116.5">q 42</text>
<text x="354.9" y="117.4" transform="rotate(45 354.9 117.4)">O 47,4</text>
<text x="153.8" y="121.7">q 58,85</text>
<text x="349.5" y="122.6" transform="rotate(45 349.5 122.6)">O45,2</text>
<text x="344.2" y="127.9" transform="rotate(45 344.2 127.9)">O43,2</text>
</g>
<g font-size="3.5" fill="#f00">
<text x="110.9" y="51.5" transform="rotate(-90 110.9 51.5)">10</text>
<text x="236.5" y="57.4" transform="rotate(-45 236.5 57.4)">4,3</text>
<text x="146.7" y="64.5">0,5°</text>
<text x="118.4" y="75.2" transform="rotate(-90 118.4 75.2)">53,87</text>
<text x="285.8" y="73" transform="rotate(45 285.8 73)">1,5</text>
<text x="103.4" y="79.6" transform="rotate(-90 103.4 79.6)">62,5</text>
<text x="154.8" y="83.9" transform="rotate(-76 154.8 83.9)">R 34</text>
<text x="288.8" y="81.5" transform="rotate(45 288.8 81.5)">1</text>
<text x="110.9" y="84.3" transform="rotate(-90 110.9 84.3)">52,5</text>
<text x="141.7" y="89.5" transform="rotate(-33 141.7 89.5)">R 10</text>
<text x="266.6" y="91.2" transform="rotate(45 266.6 91.2)">5</text>
<text x="197.1" y="110.3" transform="rotate(39 197.1 110.3)">R 6,5</text>
<text x="122.3" y="115.2" transform="rotate(-90 122.3 115.2)">5,9</text>
<text x="309" y="131.2" transform="rotate(-45 309 131.2)">2,5</text>
<text x="157.8" y="145.5">90°</text>
<text x="174.1" y="144.5" transform="rotate(-74 174.1 144.5)">R 25,5</text>
<text x="304.6" y="146.6" transform="rotate(-45 304.6 146.6)">40°</text>
<text x="357.3" y="151.5" transform="rotate(45 357.3 151.5)">1,8</text>
<text x="372.8" y="163.3" transform="rotate(12 372.8 163.3)">R 0,9</text>
<text x="374" y="170.8" transform="rotate(8 374 170.8)">R 0,3</text>
<text x="197.1" y="177.1" transform="rotate(67 197.1 177.1)">45°</text>
<text x="346.8" y="175" transform="rotate(-7 346.8 175)">R 0,3</text>
<text x="294.6" y="184.4" transform="rotate(2 294.6 184.4)">R 0,3</text>
<text x="353.5" y="180.5" transform="rotate(-45 353.5 180.5)">3,66</text>
<text x="347.2" y="186.7" transform="rotate(-45 347.2 186.7)">2</text>
<text x="207.4" y="197.1" transform="rotate(-90 207.4 197.1)">60</text>
<text x="336.7" y="195.5" transform="rotate(-87 336.7 195.5)">R 0,3</text>
<text x="195.6" y="212.6" transform="rotate(-67 195.6 212.6)">45°</text>
<text x="173.3" y="227" transform="rotate(69 173.3 227)">R 25,5</text>
<text x="115.8" y="231.6" transform="rotate(-36 115.8 231.6)">R 13</text>
<text x="158.5" y="238.2">60</text>
</g>
<g font-size="2.8" fill="#00f">
<text x="239.6" y="250.7">--</text>
<text x="275.1" y="250.7">-</text>
<text x="308.6" y="250.7">-</text>
<text x="327.6" y="250.6">-</text>
<text x="351.6" y="250.7">-</text>
<text x="370.6" y="250.7">-</text>
<text x="397.8" y="250.7">-</text>
<text x="258.5" y="263">E.Villanueva</text>
<text x="285.5" y="262.9">27/03/2018</text>
<text x="339.2" y="259">--</text>
<text x="339.2" y="263">--</text>
<text x="393.3" y="259">M-1813</text>
<text x="397.8" y="262.9">-</text>
<text x="265.4" y="267">--</text>
<text x="291.7" y="266.9">--</text>
<text x="339" y="267">--</text>
<text x="397.2" y="267.1">--</text>
</g>
<g font-size="2.8" fill="#f00">
<text x="235.4" y="254.8">NºPieza</text>
<text x="265.6" y="255">Denominación</text>
<text x="305.9" y="254.8">Cant.</text>
<text x="313.6" y="254.8">Dimensiones en limpio</text>
<text x="347.3" y="254.8">Material</text>
<text x="363.6" y="254.8">Tratamiento</text>
<text x="391.7" y="255">Referencia</text>
<text x="235.9" y="262.9">Dibujado</text>
<text x="263" y="259.1">Nombre</text>
<text x="288.7" y="258.8">Fecha</text>
<text x="305.7" y="258.9">Material figura</text>
<text x="305.7" y="262.8">Contracción</text>
<text x="356.3" y="259">Nº de molde</text>
<text x="356.3" y="262.9">Cantidad de figuras</text>
<text x="235.9" y="266.9">Comprobado</text>
<text x="305.7" y="267">Peso figura</text>
<text x="356.3" y="267">Referencia cliente</text>
<text x="244.3" y="286.4">Ref. CAD:1813-0-0_PZA_20180327_TARRO_T-76_CUADRADO LARGO.dft</text>
</g>
<text font-size="2.8" x="235" y="286.5">DinA</text>
<text font-size="1.7" x="316.1" y="286.8">3</text>
</svg>
